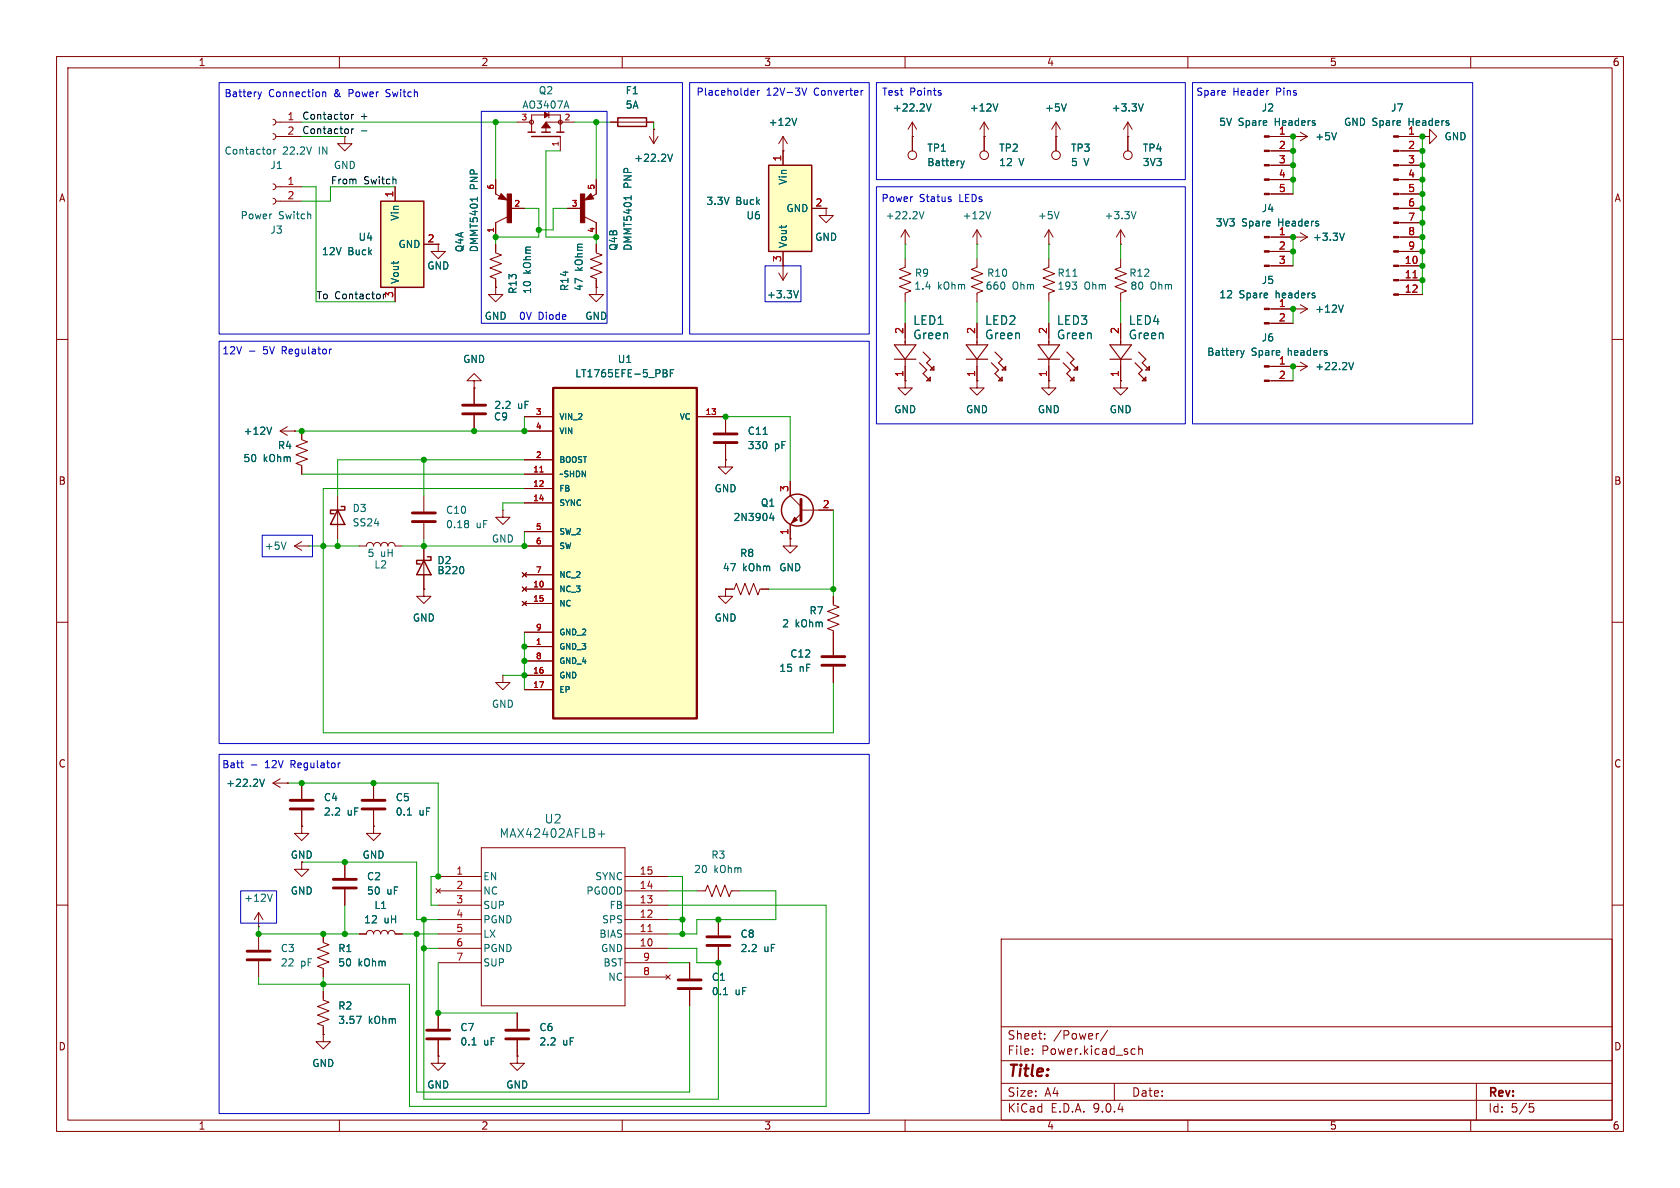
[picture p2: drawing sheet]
<svg xmlns="http://www.w3.org/2000/svg" width="297mm" height="210mm" viewBox="0 0 297 210" stroke-linecap="round" stroke-linejoin="round" font-family="sans-serif">
<g fill="none" stroke="#840000" stroke-width=".18">
<path d="M10 10h277v190h-277zM12 12h273v186h-273zM60 10v2M110 10v2M160 10v2M210 10v2M260 10v2M48.3 32.5l.3 .2 .2 .3-.2 .4-.3 .1M48.3 35.1l.3 .1 .2 .4-.2 .3-.3 .2M48.8 33h4.5M48.8 35.6h4.5M228.6 54.6h.1"/>
<path d="M228.6 54.6h2.5M229.9 53.8l1.2 .8M231.1 54.6l-1.2 .8M10 60h2M128.3 73.7v2.8M128.3 78.5v2.8M285 60h2M59.7 87.6v7.7M74.9 87.6v2.8M74.9 92.5v2.8M88.9 90.2v1.2h1.3l-1.3 1.3-1.3-1.3h1.3M88.9 90.2h.1"/>
<path d="M128.3 81.3v1.3h1.2l-1.2 1.2-1.3-1.2h1.3M128.3 81.3h.1M139.7 85.1v2.5l1.9 1.9M141.6 90.2h5.7M141.6 90.8l-1.9 1.9v2.6M10 110h2M285 110h2M10 160h2M77.5 179.1v2.8M91.4 179.1v2.8M121.9 170.2v2.8M121.9 175v2.8"/>
<path d="M127 162.6v2.8M127 167.4v2.8M177 166h108v32h-108zM285 160h2M60 198v2M77.5 186.7v1.3h1.2l-1.2 1.2-1.3-1.2h1.3M77.5 186.7h.1M77.5 183.9v2.8M91.4 186.7v1.3h1.3l-1.3 1.2-1.2-1.2h1.2M91.4 186.7h.1M91.4 183.9v2.8M110 198v2"/>
<path d="M160 198v2M177 194.5h108M177 191.5h108M177 187.5h108M177 181.5h108M182.5 186.3v.1M182.5 185.5v.1M184.7 183.6v.1M184.7 182.8v.1M194.2 182.7l-.2 .1M195.8 182.1l-1.3 2M197 191.5v3"/>
<path d="M200.2 185.4l.5 .1M200.7 186.3l-.5 .1M201.3 185.5l.2-.1 .4 .1 .1 .9M201.3 184.9v1.5M210 198v2M260 198v2M261 191.5v6.5M270.4 195.1h.7M270.5 195.7h.4l.3 .3-.2 .5-.5 .1"/>
</g>
<g fill="none" stroke="#840000" stroke-width=".51">
<path d="M126.2 78.2h4.1M126.2 76.7h4.1M72.9 92.2h4.1M72.9 90.7h4.1M141.6 88.3v3.8M119.9 174.8h4.1M119.9 173.2h4.1M125 167.1h4M125 165.6h4M75.4 183.6h4.1M75.4 182.1h4.1M89.4 183.6h4.1"/>
<path d="M89.4 182.1h4.1"/>
</g>
<g fill="none" stroke="#840000" stroke-width=".25">
<path d="M59.7 90.2l1.3 2.5h-2.6zM60.3 89.5h.7v.7h-2.6v.6h.7"/>
<circle cx="141" cy="90.2" r="2.82"/>
</g>
<path d="M237.5 53.9l-.4 1.3M134.9 76.8h.7M82.7 92.1l.1 .2-.1 .2M82.7 92.6l.1 .2-.1 .4M136.4 90.7l-.3 .9h.8M136.7 91.2v.8M127.9 175.8h.7M83.4 184.7h.8" fill="none" stroke="#006464" stroke-width=".18"/>
<path d="M140.5 91.4l.5 .5-1 .6z" fill="#840000" stroke="#840000" stroke-width=".18"/>
<path d="M97.8 68.6h25.4v58.4h-25.4z" fill="#ffffc2"/>
<path d="M97.8 68.6h25.4v58.4h-25.4z" fill="none" stroke="#840000" stroke-width=".41"/>
<g fill="none" stroke="#840000" stroke-width=".18">
<path d="M48.3 21.1l.3 .1 .2 .4-.2 .3-.3 .2M48.3 23.6l.3 .2 .2 .3-.2 .4-.3 .1M48.8 21.6h4.5M48.8 24.1h4.5M61 24.1v1.3h1.2l-1.2 1.3-1.3-1.3h1.3M87.6 31.8v2.5l.8 .4M88.6 34.2l1.1 1.2-1.6-.2zM89.7 38.4l-2.1 1v2.5M90.2 36.8h2.5M224.4 54.6h4.2M224.4 57.2h4.2M228.6 41.9h.1"/>
<path d="M228.6 41.9h2.5M229.9 41.1l1.2 .8M231.1 41.9l-1.2 .8M49.5 76.2h2.6M49.5 76.2l1.3 .8M50.8 75.4l-1.3 .8M52.1 76.2h.1M53.3 76.2v1.5l1.1 .4-2.1 .8 2.1 .7-2.1 .8 2.1 .8-2.1 .7 1 .4v1.5M83.8 67.3h1.3l-1.3-1.3-1.3 1.3h1.3v1.3M83.8 68.6h.1M83.8 68.6v2.8M83.8 73.4v2.8"/>
<path d="M92.7 73.7h5.1M92.7 76.2h5.1M123.2 73.7h5.1M224.4 64.8h6.7M224.4 67.3h4.2M228.6 64.8h.1M229.9 64l1.2 .8M231.1 64.8l-1.2 .7M52.1 96.5h2.5M52.1 96.5l1.2 .8M53.3 95.8l-1.2 .7M54.6 96.5h.1"/>
<path d="M63.5 96.5h1.3a.64 .64 0 0 1 .6-.6 .64 .64 0 0 1 .6 .6 .64 .64 0 0 1 .7-.6 .64 .64 0 0 1 .6 .6 .64 .64 0 0 1 .6-.6 .64 .64 0 0 1 .7 .6 .64 .64 0 0 1 .6-.6 .64 .64 0 0 1 .6 .6h1.3M74.9 96.5v7.6M92.7 81.3h5.1M92.7 83.8h5.1M92.7 86.4h5.1M92.7 88.9h5.1M92.7 94h5.1M92.7 96.5h5.1M139.7 95.3v1.2h1.3l-1.3 1.3-1.3-1.3h1.3M139.7 95.3h.1M74.9 104.1v1.3h1.3l-1.3 1.3-1.2-1.3h1.2M74.9 104.1h.1"/>
<path d="M88.9 119.4v1.3h1.3l-1.3 1.2-1.3-1.2h1.3M88.9 119.4h.1M92.3 101.2l.8 .8M92.3 103.8l.8 .7M92.3 106.3l.8 .8M92.7 101.6h5.1M92.7 104.1h5.1M92.7 106.7h5.1M92.7 111.8h5.1M92.7 114.3h5.1M92.7 116.8h5.1M92.7 119.4h5.1"/>
<path d="M93.1 101.2l-.8 .8M93.1 103.8l-.8 .7M93.1 106.3l-.8 .8M128.3 104.1v1.3h1.2l-1.2 1.3-1.3-1.3h1.3M128.3 104.1h.1M128.3 104.1h1.5l.4-1 .7 2.1 .8-2.1 .8 2.1 .7-2.1 .8 2.1 .4-1.1h1.5M147.3 105.4v1.5l1 .4-2 .8 2 .7-2 .8 2 .8-2 .7 1 .4v4.3M147.3 117.9v2.8M48.3 138.4l1.2 .8M48.3 138.4h2.5M49.5 137.7l-1.2 .7M50.8 138.4h.1"/>
<path d="M53.3 138.4v2.8M66 138.4v2.8M92.7 121.9h5.1M53.3 146.1v1.2h1.3l-1.3 1.3-1.2-1.3h1.2M53.3 146.1h.1M53.3 152.4v1.3h1.3l-1.3 1.2-1.2-1.2h1.2M53.3 143.3v2.8M61 152.4v2.8M61 157.2v2.8M66 146.1v1.2h1.3l-1.3 1.3-1.2-1.3h1.2M66 146.1h.1M66 143.3v2.8"/>
<path d="M77.1 157.1l.8 .8M77.5 157.5h7.6M77.5 154.9h7.6M77.9 157.1l-.8 .8M85.1 149.9h25.4v27.9h-25.4zM110.5 157.5h7.6M110.5 154.9h7.6M123.2 157.5h1.5l.4-1 .8 2 .7-2 .8 2 .7-2 .8 2 .4-1h1.5M45.7 163.8h.1M45.7 161.3l-.7 1.3M45.7 161.3l.8 1.3M45.7 161.3v2.5"/>
<path d="M45.7 165.1v2.8M45.7 169.9v2.8M57.1 165.1v1.5l1.1 .4-2.1 .8 2.1 .7-2.1 .8 2.1 .8-2.1 .7 1 .4v1.5M57.1 175.3v1.5l1.1 .4-2.1 .7 2.1 .8-2.1 .8 2.1 .7-2.1 .8 1 .4v1.5M63.5 165.1h1.3a.64 .64 0 0 1 .6-.6 .64 .64 0 0 1 .6 .6 .64 .64 0 0 1 .7-.6 .64 .64 0 0 1 .6 .6 .64 .64 0 0 1 .6-.6 .64 .64 0 0 1 .7 .6 .64 .64 0 0 1 .6-.6 .64 .64 0 0 1 .6 .6h1.3M77.5 165.1h7.6M77.5 160h7.6M77.5 162.6h7.6M77.5 167.6h7.6M77.5 170.2h7.6M110.5 165.1h7.6M110.5 160h7.6"/>
<path d="M110.5 162.6h7.6M110.5 167.6h7.6M110.5 170.2h7.6M110.5 172.7h7.6M117.7 172.3l.8 .8M118.5 172.3l-.8 .8M57.1 182.9v1.3h1.3l-1.3 1.2-1.2-1.2h1.2M57.1 182.9h.1"/>
</g>
<path d="M95.4 83.4h.6M114.5 164.7h.8" fill="none" stroke="#a90000" stroke-width=".18"/>
<g fill="none" stroke="#006464" stroke-width=".18">
<path d="M48.4 26.4v.8M48.8 26.4l-.4 .2M84.4 34.9v.7M237.7 41.2l-.5 1.3M48 75.5l-.4 1.3M117.2 65.3l.6 .2 .1 .2-.2 .3M117.2 66h.5M117.7 66l.3 .2-.1 .3-.7 .1M118.5 66h.4M119.1 65.3h-.6v1.3M219.3 62l.3 .8M219.6 62.8l-.1 .4"/>
<path d="M220 62l-.4 .8M238.4 64.1l.5 1.2 .4-1.2M50.6 95.8l-.5 1.3M81.9 100.3l.1 .3-.1 .7M45.9 137.7l.4 1.3 .5-1.3M48.1 158.1l-.4 1.2M72 144.1h.7M105.8 147.4h1.1M106.4 146.9v1.1M63 179.6h.9l-.6 1.3"/>
</g>
<g fill="#840000" stroke="#840000" stroke-width=".18">
<path d="M223.5 64.6h.9v.3h-.9z"/>
<path d="M223.5 67.2h.9v.2h-.9z"/>
<path d="M223.5 54.5h.9v.2h-.9z"/>
<path d="M223.5 57h.9v.3h-.9z"/>
<path d="M89.7 34.3h.7v5.1h-.7z"/>
</g>
<path d="M81.8 71.6h4.1M81.8 73.2h4.1M145.3 117.6h4.1M145.3 116.1h4.1M51.3 143h4.1M51.3 141.5h4.1M58.9 157h4.1M58.9 155.4h4.1M64 143h4.1M64 141.5h4.1M43.7 169.7h4.1M43.7 168.1h4.1" fill="none" stroke="#840000" stroke-width=".51"/>
<path d="M88.6 34.9h.4l-.4-.2-.2 .4 1 .1-.8-.8-.3 .7M74.9 99.1l1.3 2.5h-2.5zM75.6 98.4h.6v.7h-2.5v.6h.6" fill="none" stroke="#840000" stroke-width=".25"/>
<path d="M67.3 35.6h7.6v15.2h-7.6z" fill="#ffffc2"/>
<path d="M67.3 35.6h7.6v15.2h-7.6zM93.3 23.4h1.3M94 24.1h5.1M95.8 23.4h1.5M98.4 23.4h1.3M104.4 34.9h-.4l.4-.2 .2 .4-1 .1 .8-.8 .4 .7M109.2 20.8h5.1v1.6h-5.1z" fill="none" stroke="#840000" stroke-width=".25"/>
<g fill="none" stroke="#840000" stroke-width=".18">
<path d="M97 19.8v1M69.8 33v2.6M91.4 21.6h2.6M94 23.4v-3.1h5.1v3.1M99.1 24.1v2.6M100.3 36.8h2.6M101.6 21.6h-5.1v1.8M103.4 38.4l2 1v2.5M104.4 34.2l.6 1-1.6 .2zM105.4 31.8v2.5l-.7 .4M107.9 21.6h7.7M114.8 24.1l.8 1.3"/>
<path d="M115.6 22.9h.1M115.6 22.9v2.5M116.3 24.1l-.7 1.3M69.8 50.8v2.5M74.9 43.2h2.6M77.5 43.2v1.3h1.2l-1.2 1.2-1.3-1.2h1.3M77.5 43.2h.1M87.6 50.8v1.3h1.3l-1.3 1.2-1.2-1.2h1.2M87.6 50.8h.1M87.6 43.2v1.5l1 .4-2 .7 2 .8-2 .8 2 .7-2 .8 1 .4v1.5M105.4 50.8v1.3h1.3l-1.3 1.2-1.3-1.2h1.3M105.4 50.8h.1"/>
<path d="M105.4 43.2v1.5l1 .4-2 .7 2 .8-2 .8 2 .7-2 .8 1 .4v1.5"/>
<circle cx="94" cy="21.6" r=".36"/>
<circle cx="99.1" cy="21.6" r=".36"/>
</g>
<g fill="#840000" stroke="#840000" stroke-width=".18">
<path d="M96.5 21.6l.8 1h-1.5z"/>
<path d="M96.3 19.8l.7 .5-.7 .5z"/>
<path d="M102.6 34.3h.8v5.1h-.8z"/>
</g>
<path d="M100.1 17.9l.5 1.2M111.6 34.6v.7M118 27.2l.5 1.3 .4-1.3" fill="none" stroke="#006464" stroke-width=".18"/>
<path d="M135.9 29.2h7.6v15.3h-7.6z" fill="#ffffc2"/>
<path d="M135.9 29.2h7.6v15.3h-7.6z" fill="none" stroke="#840000" stroke-width=".25"/>
<g fill="none" stroke="#840000" stroke-width=".18">
<path d="M69.8 33v2.6M87.6 31.8v2.5M87.6 39.4v2.5M90.2 36.8h2.5M100.3 36.8h2.6M105.4 31.8v2.5M105.4 39.4v2.5M107.9 21.6h1.3M114.3 21.6h1.3M115.6 22.9h.1M138.4 26.7h.1M138.4 24.1v5.1"/>
<path d="M138.4 24.1l-.7 1.3M138.4 24.1l.8 1.3M143.5 36.8h2.5M146 36.8v1.3h1.3l-1.3 1.3-1.2-1.3h1.2M146 36.8h.1M161.3 24.1h.1M161.3 21.6v5.1M161.3 21.6l-.8 1.3M161.3 21.6l.8 1.3M174 24.1h.1M174 21.6v5.1M174 21.6l-.8 1.3"/>
<path d="M174 21.6l.8 1.3M186.7 24.1h.1M186.7 21.6v5.1M186.7 21.6l-.8 1.3M186.7 21.6l.8 1.3M199.4 24.1h.1M199.4 21.6v5.1M199.4 21.6l-.8 1.3M199.4 21.6l.8 1.3M224.4 24.1h6.7M224.4 26.7h4.2M224.4 29.2h4.2"/>
<path d="M224.4 31.8h4.2M224.4 34.3h4.2M228.6 24.1h.1M229.9 23.4l1.2 .7M231.1 24.1l-1.2 .8M247.2 36.8h4.3M247.2 24.1h4.3M247.2 26.7h4.3M247.2 29.2h4.3M247.2 31.8h4.3M247.2 34.3h4.3M247.2 39.4h4.3"/>
<path d="M251.5 24.1h1.2v-1.2l1.3 1.2-1.3 1.3v-1.3M251.5 24.1h.1M69.8 50.8v2.5M74.9 43.2h2.6M77.5 43.2h.1M87.6 50.8h.1M87.6 43.2v1.3M87.6 49.5v1.3M105.4 50.8h.1M105.4 43.2v1.3M105.4 49.5v1.3M137.7 48.3l.7 1.2"/>
<path d="M138.4 47h.1M138.4 44.5v5M139.2 48.3l-.8 1.2M160 45.7v1.5l-1 .4 2 .8-2 .7 2 .8-2 .8 2 .7-1 .4v1.5M160 43.2h.1M160 40.6v2.6M160 57.2v2.5M160 40.6l-.7 1.3M160 40.6l.8 1.3M172.7 43.2h.1M172.7 45.7v1.5l-1 .4 2 .8-2 .7 2 .8-2 .8 2 .7-1 .4v1.5M172.7 40.6l-.7 1.3"/>
<path d="M172.7 40.6l.8 1.3M172.7 40.6v2.6M172.7 57.2v2.5M185.4 43.2h.1M185.4 45.7v1.5l-1 .4 2 .8-2 .7 2 .8-2 .8 2 .7-1 .4v1.5M185.4 40.6l-.7 1.3M185.4 40.6l.8 1.3M185.4 40.6v2.6M185.4 57.2v2.5M198.1 43.2h.1M198.1 45.7v1.5l-1 .4 2 .8-2 .7 2 .8-2 .8 2 .7-1 .4v1.5M198.1 40.6l-.7 1.3"/>
<path d="M198.1 40.6l.8 1.3M198.1 40.6v2.6M198.1 57.2v2.5M224.4 41.9h4.2M224.4 44.5h4.2M224.4 47h4.2M224.8 54.6h3.8M224.8 57.2h3.8M228.6 54.6h.1M228.6 41.9h.1M247.2 41.9h4.3M247.2 44.5h4.3"/>
<path d="M247.2 47h4.3M247.2 49.5h4.3M247.2 52.1h4.3M52.1 76.2h.1M53.3 76.2v1.3M83.8 68.6h.1M83.8 68.6v2.8M83.8 73.4v2.8M92.7 73.7h5.1M92.7 76.2h5.1M123.2 73.7h5.1v2.8M128.3 78.5v2.8"/>
<path d="M160 67.3v1.3h1.3l-1.3 1.3-1.3-1.3h1.3M160 67.3h.1M160 64.8v2.5M172.7 67.3v1.3h1.3l-1.3 1.3-1.3-1.3h1.3M172.7 67.3h.1M172.7 64.8v2.5M185.4 67.3v1.3h1.3l-1.3 1.3-1.3-1.3h1.3M185.4 67.3h.1M185.4 64.8v2.5M198.1 67.3v1.3h1.3l-1.3 1.3-1.3-1.3h1.3M198.1 67.3h.1M198.1 64.8v2.5"/>
<path d="M224.8 64.8h3.8M224.8 67.3h3.8M228.6 64.8h.1M53.3 82.6v1.2M74.9 96.5v2.6M92.7 81.3h5.1M92.7 83.8h5.1M92.7 86.4h5.1M92.7 88.9h5.1M92.7 94h5.1M92.7 96.5h5.1M128.3 81.3h.1"/>
<path d="M139.7 95.3h.1M139.7 85.1v2.5M139.7 92.7v2.6M144.8 90.2h2.5M74.9 104.1h.1M74.9 101.6v2.5M92.3 101.2l.8 .8M92.3 103.8l.8 .7M92.3 106.3l.8 .8M92.7 101.6h5.1M92.7 104.1h5.1M92.7 106.7h5.1"/>
<path d="M92.7 111.8h5.1M92.7 114.3h5.1M92.7 116.8h5.1M92.7 119.4h5.1M93.1 101.2l-.8 .8M93.1 103.8l-.8 .7M93.1 106.3l-.8 .8M128.3 104.1h.1M128.3 104.1h1.2M134.6 104.1h1.3M147.3 105.4v1.3M147.3 111.8v4"/>
<path d="M147.3 117.9v2.8M50.8 138.4h.1M53.3 138.4v2.8M66 138.4v2.8M92.7 121.9h5.1M53.3 146.1h.1M53.3 143.3v2.8M61 152.4v2.8M61 157.2v2.8M66 146.1h.1M66 143.3v2.8M57.1 165.1v1.3"/>
<path d="M57.1 171.5v1.2M57.1 175.3v1.2M63.5 165.1h1.3M69.8 165.1h1.3M77.5 179.1v2.8M91.4 179.1v2.8M121.9 170.2v2.8M121.9 175v2.8M127 162.6v2.8M127 167.4v2.8M57.1 182.9h.1M57.1 181.6v1.3"/>
<path d="M77.5 186.7h.1M77.5 183.9v2.8M91.4 186.7h.1M91.4 183.9v2.8"/>
<circle cx="161.3" cy="27.4" r=".76"/>
<circle cx="174" cy="27.4" r=".76"/>
<circle cx="186.7" cy="27.4" r=".76"/>
<circle cx="199.4" cy="27.4" r=".76"/>
</g>
<g fill="none" stroke="#006464" stroke-width=".18">
<path d="M163.8 18.4l.4 1.2 .4-1.2M176.4 18.4l-.4 1.2M188.5 18.4l-.4 1.2M202.1 18.4l-.4 1.2M84.4 34.9v.7M111.6 34.6v.7M118 27.2l.5 1.3 .4-1.3M140.8 20.9l-.4 1.3M162.5 37.4l.4 1.3 .4-1.3M169.9 28.4l.3 .9M170.2 29.3l-.2 .3M170.5 28.4l-.3 .9"/>
<path d="M175.1 37.4l-.4 1.3M187.2 37.4l-.4 1.3M200.8 37.4l-.4 1.3M236.3 23.4l-.5 1.3M141.2 51.4l-.5 1.2M189.7 48.8h.7M237.5 53.9l-.4 1.3M237.7 41.2l-.5 1.3M48 75.5l-.4 1.3M117.2 65.3l.6 .2 .1 .2-.2 .3M117.2 66h.5M117.7 66l.3 .2-.1 .3-.7 .1"/>
<path d="M118.5 66h.4M119.1 65.3h-.6v1.3M134.9 76.8h.7M219.3 62l.3 .8M219.6 62.8l-.1 .4M220 62l-.4 .8M238.4 64.1l.5 1.2 .4-1.2M136.4 90.7l-.3 .9h.8M136.7 91.2v.8M81.9 100.3l.1 .3-.1 .7M45.9 137.7l.4 1.3 .5-1.3M72 144.1h.7"/>
<path d="M63 179.6h.9l-.6 1.3M127.9 175.8h.7M83.4 184.7h.8"/>
</g>
<g fill="none" stroke="#840000" stroke-width=".2">
<path d="M160 59.7v1.3M172.7 59.7v1.3M185.4 59.7v1.3M198.1 59.7v1.3M158.1 61h3.8l-1.9 2.5zM158.1 63.5h3.8M160 63.5v1.3M162.6 64.1l1.2 1.3-.6 .6 1.3 1.3M163.2 62.2l1.3 1.3-.7 .6 1.3 1.3M163.8 67.3l.7-.6v.6zM164.5 65.4l.6-.6v.6zM170.8 61h3.8l-1.9 2.5z"/>
<path d="M170.8 63.5h3.8M172.7 63.5v1.3M175.3 64.1l1.2 1.3-.6 .6 1.3 1.3M175.9 62.2l1.3 1.3-.7 .6 1.3 1.3M176.5 67.3l.7-.6v.6zM177.2 65.4l.6-.6v.6zM183.5 61h3.8l-1.9 2.5zM183.5 63.5h3.8M185.4 63.5v1.3M188 64.1l1.2 1.3-.6 .6 1.3 1.3M188.6 62.2l1.3 1.3-.7 .6 1.3 1.3M189.2 67.3l.7-.6v.6z"/>
<path d="M189.9 65.4l.6-.6v.6zM196.2 61h3.8l-1.9 2.5zM196.2 63.5h3.8M198.1 63.5v1.3M200.7 64.1l1.2 1.3-.6 .6 1.3 1.3M201.3 62.2l1.3 1.3-.7 .6 1.3 1.3M201.9 67.3l.7-.6v.6zM202.6 65.4l.6-.6v.6z"/>
</g>
<g fill="#840000" stroke="#840000" stroke-width=".18">
<path d="M223.5 24h.9v.3h-.9z"/>
<path d="M223.5 26.5h.9v.3h-.9z"/>
<path d="M223.5 29.1h.9v.2h-.9z"/>
<path d="M223.5 31.6h.9v.3h-.9z"/>
<path d="M223.5 34.2h.9v.2h-.9z"/>
<path d="M223.5 41.8h.9v.2h-.9z"/>
<path d="M223.5 44.3h.9v.3h-.9z"/>
<path d="M223.5 46.9h.9v.2h-.9z"/>
<path d="M246.4 24h.8v.3h-.8z"/>
<path d="M246.4 26.5h.8v.3h-.8z"/>
<path d="M246.4 29.1h.8v.2h-.8z"/>
<path d="M246.4 31.6h.8v.3h-.8z"/>
<path d="M246.4 34.2h.8v.2h-.8z"/>
<path d="M246.4 36.7h.8v.3h-.8z"/>
<path d="M246.4 39.2h.8v.3h-.8z"/>
<path d="M246.4 41.8h.8v.2h-.8z"/>
<path d="M246.4 44.3h.8v.3h-.8z"/>
<path d="M246.4 46.9h.8v.2h-.8z"/>
<path d="M246.4 49.4h.8v.3h-.8z"/>
<path d="M246.4 51.9h.8v.3h-.8z"/>
</g>
<path d="M249.8 49.1h.7M95.4 83.4h.6" fill="none" stroke="#a90000" stroke-width=".18"/>
<path d="M62.1 20.2v.9M62.1 22.8v.8M62.5 20.2l-.4 .3M62.5 22.8l-.4 .2M63.9 23.1h1" fill="none" stroke="#0f0f0f" stroke-width=".18"/>
<g fill="none" stroke="#009600" stroke-width=".18">
<path d="M53.3 24.1h7.7M53.3 33h2.6v20.3h13.9M53.3 21.6h38.1M69.8 33h-11.4v2.6h-5.1M87.6 21.6v10.2M92.7 36.8h2.5v5.1h-7.6v1.3M99.1 26.7h-2.6v15.2h8.9v1.3M100.3 36.8h-2.5v3.8h-2.6M101.6 21.6h6.3M105.4 21.6v10.2M115.6 21.6v1.3M228.6 24.1v10.2"/>
<path d="M251.5 24.1v28M160 43.2v2.5M160 53.3v3.9M172.7 43.2v2.5M172.7 53.3v3.9M185.4 43.2v2.5M185.4 53.3v3.9M198.1 43.2v2.5M198.1 53.3v3.9M228.6 41.9v5.1M228.6 54.6v2.6M92.7 73.7v2.5h-40.6"/>
<path d="M128.3 73.7h11.4v11.4M228.6 64.8v2.5M53.3 83.8h39.4M54.6 96.5h8.9M59.7 95.3v1.2M74.9 81.3v6.3M74.9 95.3v1.2M92.7 86.4h-35.6v43.1h90.2v-8.8M92.7 94v2.5h-21.6M92.7 81.3h-33v6.3M92.7 88.9h-3.8v1.3M147.3 90.2v15.2"/>
<path d="M88.9 119.4h3.8M92.7 111.8v10.1M135.9 104.1h11.4M50.8 138.4h26.7v16.5h-1.3v5.1h1.3M53.3 152.4h20.4v10.2h3.8M118.1 154.9h2.5v10.2M118.1 157.5h5.1M130.8 157.5h6.4v5.1h-14v2.5h-5.1M45.7 163.8v1.3h17.8M57.1 172.7v2.6M61 160v5.1M71.1 165.1h6.4"/>
<path d="M73.7 165.1v27.9h48.2v-15.2M74.9 167.6h2.6M74.9 162.6v31.7h52.1v-24.1h-3.8v-2.6h-5.1M77.5 170.2v8.9h13.9M118.1 160h27.9v35.6h-73.6v-21.6h-26.7v-1.3M118.1 162.6h2.5M118.1 170.2h3.8"/>
</g>
<g fill="none" stroke="#0000c2" stroke-width=".18">
<path d="M38.7 14.6h81.9v44.5h-81.9zM45.6 16.2l.3 .9M45.9 17.1l-.2 .4M46.2 16.2l-.3 .9M57 16.2v.9M57 16.4l.2-.2 .3 .1 .1 .8M85.1 19.7h22.2v37.5h-22.2zM121.9 14.6h31.8v44.5h-31.8zM132.9 16l.4 .1 .1 .2-.6 .1M133.3 16.8h-.4M133.9 16v.8M134.3 16l-.4 .2"/>
<path d="M141.8 15.6l.4 1.2 .4-1.2M152.6 16l-.3 .1M154.9 14.6h54.6v17.2h-54.6zM166.2 16.4l.2 .2-.2 .2M166.2 16l.1 .1M210.8 14.6h49.5v60.3h-49.5zM154.9 33h54.6v41.9h-54.6zM168 35.2l.2 .2-.2 .2M168 34.8h.1M135.3 47h6.3v6.3h-6.3zM38.7 60.3h115v71.1h-115zM44.1 62.1h1"/>
<path d="M58.6 61.7l-.2 .1M46.4 94.6h8.8v3.8h-8.8zM38.7 133.4h115v63.5h-115zM42.6 134.9h.4M42.8 135.7h.2M44.4 135.2h1M60.2 134.9h-.3M42.5 157.5h6.4v5.7h-6.4z"/>
</g>
<g fill="#009600" stroke="#009600" stroke-width=".18">
<circle cx="147.3" cy="104.1" r=".46"/>
<circle cx="128.3" cy="73.7" r=".46"/>
<circle cx="92.7" cy="114.3" r=".46"/>
<circle cx="66" cy="138.4" r=".46"/>
<circle cx="53.3" cy="138.4" r=".46"/>
<circle cx="61" cy="152.4" r=".46"/>
<circle cx="57.1" cy="165.1" r=".46"/>
<circle cx="45.7" cy="165.1" r=".46"/>
<circle cx="127" cy="162.6" r=".46"/>
<circle cx="120.6" cy="162.6" r=".46"/>
<circle cx="120.6" cy="165.1" r=".46"/>
<circle cx="127" cy="170.2" r=".46"/>
<circle cx="57.1" cy="174" r=".46"/>
<circle cx="61" cy="165.1" r=".46"/>
<circle cx="77.5" cy="154.9" r=".46"/>
<circle cx="74.9" cy="167.6" r=".46"/>
<circle cx="77.5" cy="179.1" r=".46"/>
<circle cx="74.9" cy="162.6" r=".46"/>
<circle cx="73.7" cy="165.1" r=".46"/>
<circle cx="83.8" cy="76.2" r=".46"/>
<circle cx="57.1" cy="96.5" r=".46"/>
<circle cx="59.7" cy="96.5" r=".46"/>
<circle cx="92.7" cy="76.2" r=".46"/>
<circle cx="53.3" cy="76.2" r=".46"/>
<circle cx="92.7" cy="116.8" r=".46"/>
<circle cx="92.7" cy="119.4" r=".46"/>
<circle cx="74.9" cy="96.5" r=".46"/>
<circle cx="92.7" cy="96.5" r=".46"/>
<circle cx="74.9" cy="81.3" r=".46"/>
<circle cx="95.2" cy="40.6" r=".46"/>
<circle cx="105.4" cy="21.6" r=".46"/>
<circle cx="105.4" cy="41.9" r=".46"/>
<circle cx="87.6" cy="41.9" r=".46"/>
<circle cx="87.6" cy="21.6" r=".46"/>
<circle cx="251.5" cy="41.9" r=".46"/>
<circle cx="251.5" cy="47" r=".46"/>
<circle cx="251.5" cy="36.8" r=".46"/>
<circle cx="251.5" cy="31.8" r=".46"/>
<circle cx="251.5" cy="29.2" r=".46"/>
<circle cx="251.5" cy="34.3" r=".46"/>
<circle cx="251.5" cy="44.5" r=".46"/>
<circle cx="251.5" cy="39.4" r=".46"/>
<circle cx="228.6" cy="54.6" r=".46"/>
<circle cx="228.6" cy="41.9" r=".46"/>
<circle cx="228.6" cy="44.5" r=".46"/>
<circle cx="251.5" cy="49.5" r=".46"/>
<circle cx="251.5" cy="26.7" r=".46"/>
<circle cx="251.5" cy="24.1" r=".46"/>
<circle cx="228.6" cy="29.2" r=".46"/>
<circle cx="228.6" cy="64.8" r=".46"/>
<circle cx="228.6" cy="24.1" r=".46"/>
<circle cx="228.6" cy="26.7" r=".46"/>
<circle cx="228.6" cy="31.8" r=".46"/>
</g>
<text font-size="2.8" fill="#840000" x="178" y="190.9">Title:</text>
<g font-size="2.1" fill="#006464">
<text x="161.3" y="57.6">LED1</text>
<text x="174" y="57.6">LED2</text>
<text x="186.7" y="57.6">LED3</text>
<text x="199.4" y="57.6">LED4</text>
<text x="161.3" y="60.2">Green</text>
<text x="174" y="60.2">Green</text>
<text x="186.7" y="60.2">Green</text>
<text x="199.4" y="60.2">Green</text>
<text x="88.2" y="148.3">MAX42402AFLB+</text>
<text x="96.2" y="145.8">U2</text>
</g>
<g font-size="2.1" fill="#840000">
<text x="178" y="184">Sheet:</text>
<text x="186.2" y="184">/Power/</text>
<text x="178" y="186.7">File:</text>
<text x="184.1" y="186.7">Power.kicad_sch</text>
<text x="178" y="196.9">KiCad</text>
<text x="178" y="194.1">Size:</text>
<text x="184.7" y="194.1">A4</text>
<text x="185.7" y="196.9">E.D.A.</text>
<text x="193.3" y="196.9">9.0.4</text>
<text x="200" y="194.1">Date:</text>
<text x="263" y="194.3">Rev:</text>
<text x="263" y="196.9">Id:</text>
<text x="267.1" y="196.9">5/5</text>
</g>
<g font-size="1.8" fill="#840000">
<text x="35" y="11.9">1</text>
<text x="85" y="11.9">2</text>
<text x="135" y="11.9">3</text>
<text x="185" y="11.9">4</text>
<text x="235" y="11.9">5</text>
<text x="285" y="11.9">6</text>
<text x="10.3" y="35.9">A</text>
<text x="285.3" y="35.9">A</text>
<text x="10.3" y="85.9">B</text>
<text x="285.3" y="85.9">B</text>
<text x="10.3" y="135.9">C</text>
<text x="285.3" y="135.9">C</text>
<text x="51.3" y="152">GND</text>
<text x="10.3" y="185.9">D</text>
<text x="285.3" y="185.9">D</text>
<text x="35" y="199.9">1</text>
<text x="85" y="199.9">2</text>
<text x="135" y="199.9">3</text>
<text x="185" y="199.9">4</text>
<text x="235" y="199.9">5</text>
<text x="285" y="199.9">6</text>
</g>
<g font-size="1.8" fill="#0000c2">
<text x="39.6" y="17.4">Battery</text>
<text x="47.5" y="17.4">Connection</text>
<text x="59.2" y="17.4">&amp;</text>
<text x="61.9" y="17.4">Power</text>
<text x="68.7" y="17.4">Switch</text>
<text x="123" y="17.1">Placeholder</text>
<text x="135.5" y="17.1">12V-3V</text>
<text x="144" y="17.1">Converter</text>
<text x="155.8" y="17.1">Test</text>
<text x="160.8" y="17.1">Points</text>
<text x="211.4" y="17.1">Spare</text>
<text x="217.9" y="17.1">Header</text>
<text x="225.7" y="17.1">Pins</text>
<text x="155.7" y="35.9">Power</text>
<text x="162.5" y="35.9">Status</text>
<text x="169.7" y="35.9">LEDs</text>
<text x="91.6" y="56.7">0V</text>
<text x="95.1" y="56.7">Diode</text>
<text x="39.2" y="62.8">12V</text>
<text x="46.6" y="62.8">5V</text>
<text x="50.1" y="62.8">Regulator</text>
<text x="39.2" y="136">Batt</text>
<text x="47" y="136">12V</text>
<text x="51.7" y="136">Regulator</text>
</g>
<g font-size="1.8" fill="#006464">
<text x="95.1" y="16.9">Q2</text>
<text x="110.5" y="16.9">F1</text>
<text x="92.2" y="19.4">AO3407A</text>
<text x="110.5" y="19.4">5A</text>
<text x="135.8" y="22.5">+12V</text>
<text x="157.7" y="19.9">+22.2V</text>
<text x="171.3" y="19.9">+12V</text>
<text x="184.7" y="19.9">+5V</text>
<text x="196.4" y="19.9">+3.3V</text>
<text x="215.4" y="22.5">5V</text>
<text x="218.9" y="22.5">Spare</text>
<text x="223" y="19.9">J2</text>
<text x="225.5" y="22.5">Headers</text>
<text x="237.5" y="22.5">GND Spare</text>
<text x="245.8" y="19.9">J7</text>
<text x="249.1" y="22.5">Headers</text>
<text x="39.6" y="27.5">Contactor</text>
<text x="50" y="27.5">22.2V</text>
<text x="56.5" y="27.5">IN</text>
<text x="112" y="28.8">+22.2V</text>
<text x="163.8" y="27">TP1</text>
<text x="163.8" y="29.6">Battery</text>
<text x="176.5" y="27">TP2</text>
<text x="176.5" y="29.6">12</text>
<text x="180.1" y="29.6">V</text>
<text x="189.2" y="27">TP3</text>
<text x="189.2" y="29.6">5</text>
<text x="191.6" y="29.6">V</text>
<text x="201.9" y="27">TP4</text>
<text x="201.9" y="29.6">3V3</text>
<text x="232.4" y="25">+5V</text>
<text x="255.3" y="25">GND</text>
<text x="47.7" y="30.1">J1</text>
<text x="58.9" y="30.1">GND</text>
<text x="84.7" y="33.5" transform="rotate(-90 84.7 33.5)">PNP</text>
<text x="111.9" y="33.3" transform="rotate(-90 111.9 33.3)">PNP</text>
<text x="139.3" y="32.8" transform="rotate(-90 139.3 32.8)">Vin</text>
<text x="42.4" y="39">Power</text>
<text x="47.7" y="41.5">J3</text>
<text x="49.2" y="39">Switch</text>
<text x="70.7" y="39.1" transform="rotate(-90 70.7 39.1)">Vin</text>
<text x="124.8" y="36.4">3.3V</text>
<text x="130.1" y="36.4">Buck</text>
<text x="131.9" y="39">U6</text>
<text x="138.9" y="37.7">GND</text>
<text x="156.5" y="39">+22.2V</text>
<text x="170.1" y="39">+12V</text>
<text x="183.4" y="39">+5V</text>
<text x="195.2" y="39">+3.3V</text>
<text x="214.8" y="40.2">3V3</text>
<text x="219.5" y="40.2">Spare</text>
<text x="223" y="37.7">J4</text>
<text x="226.1" y="40.2">Headers</text>
<text x="56.8" y="45.3">12V</text>
<text x="61.5" y="45.3">Buck</text>
<text x="63.3" y="42.8">U4</text>
<text x="70.3" y="44">GND</text>
<text x="75.4" y="47.9">GND</text>
<text x="82.1" y="44.7" transform="rotate(-90 82.1 44.7)">Q4A</text>
<text x="84.7" y="44.7" transform="rotate(-90 84.7 44.7)">DMMT5401</text>
<text x="103.2" y="48" transform="rotate(-90 103.2 48)">kOhm</text>
<text x="109.3" y="44.4" transform="rotate(-90 109.3 44.4)">Q4B</text>
<text x="111.9" y="44.4" transform="rotate(-90 111.9 44.4)">DMMT5401</text>
<text x="139.3" y="43.9" transform="rotate(-90 139.3 43.9)">Vout</text>
<text x="144" y="42.8">GND</text>
<text x="232" y="42.8">+3.3V</text>
<text x="70.7" y="50.3" transform="rotate(-90 70.7 50.3)">Vout</text>
<text x="91.5" y="52.1" transform="rotate(-90 91.5 52.1)">R13</text>
<text x="94.1" y="52.1" transform="rotate(-90 94.1 52.1)">10</text>
<text x="94.1" y="48.5" transform="rotate(-90 94.1 48.5)">kOhm</text>
<text x="100.7" y="51.6" transform="rotate(-90 100.7 51.6)">R14</text>
<text x="103.2" y="51.6" transform="rotate(-90 103.2 51.6)">47</text>
<text x="135.5" y="52.9">+3.3V</text>
<text x="161.5" y="51.4">1.4</text>
<text x="161.6" y="49.1">R9</text>
<text x="165.7" y="51.4">kOhm</text>
<text x="174.2" y="51.4">660</text>
<text x="174.4" y="49.1">R10</text>
<text x="179" y="51.4">Ohm</text>
<text x="186.9" y="49.1">R11</text>
<text x="186.9" y="51.4">193</text>
<text x="191.7" y="51.4">Ohm</text>
<text x="199.6" y="49.1">R12</text>
<text x="199.7" y="51.4">80</text>
<text x="203.3" y="51.4">Ohm</text>
<text x="215.5" y="52.9">12</text>
<text x="219.1" y="52.9">Spare</text>
<text x="223" y="50.4">J5</text>
<text x="225.6" y="52.9">headers</text>
<text x="85.6" y="56.7">GND</text>
<text x="103.4" y="56.7">GND</text>
<text x="232.4" y="55.5">+12V</text>
<text x="81.8" y="64.4">GND</text>
<text x="109.1" y="64.4">U1</text>
<text x="213.3" y="63.1">Battery</text>
<text x="221.2" y="63.1">Spare</text>
<text x="223" y="60.6">J6</text>
<text x="227.8" y="63.1">headers</text>
<text x="232.4" y="65.6">+22.2V</text>
<text x="101.6" y="66.9">LT1765EFE-5_PBF</text>
<text x="43" y="77.1">+12V</text>
<text x="87.2" y="74.5">C9</text>
<text x="87.3" y="72.5">2.2</text>
<text x="91.5" y="72.5">uF</text>
<text x="132.1" y="77.1">C11</text>
<text x="158" y="73.3">GND</text>
<text x="170.7" y="73.3">GND</text>
<text x="183.4" y="73.3">GND</text>
<text x="196.1" y="73.3">GND</text>
<text x="42.9" y="81.9">50</text>
<text x="46.5" y="81.9">kOhm</text>
<text x="49" y="79.6">R4</text>
<text x="132.1" y="79.6">330</text>
<text x="136.9" y="79.6">pF</text>
<text x="126.2" y="87.2">GND</text>
<text x="134.4" y="89.8">Q1</text>
<text x="62.2" y="90.7">D3</text>
<text x="62.2" y="93.3">SS24</text>
<text x="78.7" y="93.6">0.18</text>
<text x="78.7" y="91">C10</text>
<text x="84.2" y="93.6">uF</text>
<text x="129.6" y="92.3">2N3904</text>
<text x="46.7" y="97.4">+5V</text>
<text x="64.9" y="98.7">5</text>
<text x="66.1" y="100.7">L2</text>
<text x="67.3" y="98.7">uH</text>
<text x="77.2" y="99.9">D2</text>
<text x="77.2" y="101.7">B220</text>
<text x="86.9" y="96.1">GND</text>
<text x="127.7" y="101.2">47</text>
<text x="130.7" y="98.7">R8</text>
<text x="131.3" y="101.2">kOhm</text>
<text x="137.7" y="101.2">GND</text>
<text x="72.9" y="110.1">GND</text>
<text x="126.2" y="110.1">GND</text>
<text x="138.2" y="111.1">2</text>
<text x="140.6" y="111.1">kOhm</text>
<text x="143" y="108.8">R7</text>
<text x="137.7" y="119">15</text>
<text x="139.6" y="116.4">C12</text>
<text x="141.3" y="119">nF</text>
<text x="86.9" y="125.3">GND</text>
<text x="39.9" y="139.3">+22.2V</text>
<text x="57.2" y="141.8">C4</text>
<text x="69.9" y="141.8">C5</text>
<text x="57.2" y="144.4">2.2</text>
<text x="61.4" y="144.4">uF</text>
<text x="69.9" y="144.4">0.1</text>
<text x="74.1" y="144.4">uF</text>
<text x="64" y="152">GND</text>
<text x="64.8" y="155.8">C2</text>
<text x="85.3" y="155.8">EN</text>
<text x="105.1" y="155.8">SYNC</text>
<text x="122.6" y="154.5">20</text>
<text x="125.7" y="152">R3</text>
<text x="126.2" y="154.5">kOhm</text>
<text x="43.1" y="159.6">+12V</text>
<text x="51.3" y="158.3">GND</text>
<text x="64.8" y="158.3">50</text>
<text x="66.1" y="160.9">L1</text>
<text x="68.4" y="158.3">uF</text>
<text x="85.3" y="158.3">NC</text>
<text x="85.3" y="160.9">SUP</text>
<text x="103.6" y="158.3">PGOOD</text>
<text x="107.7" y="160.9">FB</text>
<text x="64.3" y="163.4">12</text>
<text x="67.9" y="163.4">uH</text>
<text x="85.3" y="163.4">PGND</text>
<text x="85.3" y="166">LX</text>
<text x="105.9" y="166">BIAS</text>
<text x="106.3" y="163.4">SPS</text>
<text x="130.8" y="166">C8</text>
<text x="49.5" y="168.5">C3</text>
<text x="49.5" y="171">22</text>
<text x="53.1" y="171">pF</text>
<text x="59.7" y="168.5">R1</text>
<text x="59.7" y="171">50</text>
<text x="63.3" y="171">kOhm</text>
<text x="85.3" y="168.5">PGND</text>
<text x="85.3" y="171">SUP</text>
<text x="106.2" y="168.5">GND</text>
<text x="106.6" y="171">BST</text>
<text x="107.4" y="173.6">NC</text>
<text x="125.7" y="173.6">C1</text>
<text x="130.8" y="168.5">2.2</text>
<text x="135" y="168.5">uF</text>
<text x="59.7" y="178.7">R2</text>
<text x="125.7" y="176.1">0.1</text>
<text x="129.9" y="176.1">uF</text>
<text x="59.7" y="181.2">3.57</text>
<text x="65.1" y="181.2">kOhm</text>
<text x="81.3" y="182.5">C7</text>
<text x="81.3" y="185">0.1</text>
<text x="85.5" y="185">uF</text>
<text x="95.3" y="182.5">C6</text>
<text x="95.3" y="185">2.2</text>
<text x="99.5" y="185">uF</text>
<text x="55.1" y="188.8">GND</text>
<text x="75.4" y="192.6">GND</text>
<text x="89.4" y="192.6">GND</text>
</g>
<g font-size="1.8" fill="#a90000">
<text x="50.7" y="21.3">1</text>
<text x="50.7" y="23.9">2</text>
<text x="226" y="23.9">1</text>
<text x="248.8" y="23.9">1</text>
<text x="138.2" y="28.6" transform="rotate(-90 138.2 28.6)">1</text>
<text x="226" y="26.4">2</text>
<text x="226" y="29">3</text>
<text x="248.8" y="26.4">2</text>
<text x="248.8" y="29">3</text>
<text x="50.7" y="32.8">1</text>
<text x="50.7" y="35.3">2</text>
<text x="69.6" y="35" transform="rotate(-90 69.6 35)">1</text>
<text x="226" y="31.5">4</text>
<text x="226" y="34">5</text>
<text x="248.8" y="31.5">4</text>
<text x="248.8" y="34">5</text>
<text x="144.1" y="36.6">2</text>
<text x="226" y="41.7">1</text>
<text x="248.8" y="36.6">6</text>
<text x="248.8" y="39.1">7</text>
<text x="248.8" y="41.7">8</text>
<text x="75.5" y="42.9">2</text>
<text x="138.2" y="46.4" transform="rotate(-90 138.2 46.4)">3</text>
<text x="226" y="44.2">2</text>
<text x="226" y="46.7">3</text>
<text x="248.2" y="46.7">10</text>
<text x="248.8" y="44.2">9</text>
<text x="69.6" y="52.8" transform="rotate(-90 69.6 52.8)">3</text>
<text x="248.2" y="49.3">11</text>
<text x="248.2" y="51.8">12</text>
<text x="159.8" y="59.1" transform="rotate(-90 159.8 59.1)">2</text>
<text x="172.5" y="59.1" transform="rotate(-90 172.5 59.1)">2</text>
<text x="185.2" y="59.1" transform="rotate(-90 185.2 59.1)">2</text>
<text x="197.9" y="59.1" transform="rotate(-90 197.9 59.1)">2</text>
<text x="226" y="54.4">1</text>
<text x="226" y="56.9">2</text>
<text x="226" y="64.5">1</text>
<text x="159.8" y="66.7" transform="rotate(-90 159.8 66.7)">1</text>
<text x="172.5" y="66.7" transform="rotate(-90 172.5 66.7)">1</text>
<text x="185.2" y="66.7" transform="rotate(-90 185.2 66.7)">1</text>
<text x="197.9" y="66.7" transform="rotate(-90 197.9 66.7)">1</text>
<text x="226" y="67.1">2</text>
<text x="139.4" y="87.1" transform="rotate(-90 139.4 87.1)">3</text>
<text x="145.3" y="89.9">2</text>
<text x="139.4" y="94.7" transform="rotate(-90 139.4 94.7)">1</text>
<text x="80.6" y="154.7">1</text>
<text x="113" y="154.7">15</text>
<text x="80.6" y="157.2">2</text>
<text x="80.6" y="159.8">3</text>
<text x="113" y="157.2">14</text>
<text x="113" y="159.8">13</text>
<text x="80.6" y="162.3">4</text>
<text x="80.6" y="164.8">5</text>
<text x="80.6" y="167.4">6</text>
<text x="113" y="162.3">12</text>
<text x="113" y="164.8">11</text>
<text x="113" y="167.4">10</text>
<text x="80.6" y="169.9">7</text>
<text x="113.6" y="169.9">9</text>
<text x="113.6" y="172.5">8</text>
</g>
<g font-size="1.8" fill="#0f0f0f">
<text x="53.3" y="21.2">Contactor</text>
<text x="53.3" y="23.8">Contactor</text>
<text x="63.7" y="21.2">+</text>
<text x="58.4" y="32.7">From</text>
<text x="64.3" y="32.7">Switch</text>
<text x="55.9" y="53">To Contactor</text>
</g>
<g font-size="1.4" fill="#a90000">
<text x="92.1" y="21.3">3</text>
<text x="99.7" y="21.3">2</text>
<text x="98.8" y="26" transform="rotate(-90 98.8 26)">1</text>
<text x="87.4" y="33.6" transform="rotate(-90 87.4 33.6)">6</text>
<text x="105.2" y="33.6" transform="rotate(-90 105.2 33.6)">5</text>
<text x="87.4" y="41.3" transform="rotate(-90 87.4 41.3)">1</text>
<text x="90.8" y="36.6">2</text>
<text x="101" y="36.6">3</text>
<text x="105.2" y="41.3" transform="rotate(-90 105.2 41.3)">4</text>
<text x="94.6" y="73.4">3</text>
<text x="94.6" y="75.9">4</text>
<text x="124.6" y="73.4">13</text>
<text x="94.2" y="83.6">11</text>
<text x="94.6" y="81">2</text>
<text x="94.2" y="86.1">12</text>
<text x="94.2" y="88.6">14</text>
<text x="94.6" y="93.7">5</text>
<text x="94.6" y="96.3">6</text>
<text x="94.6" y="101.3">7</text>
<text x="94.2" y="103.9">10</text>
<text x="94.2" y="106.4">15</text>
<text x="94.6" y="111.5">9</text>
<text x="94.2" y="119.1">16</text>
<text x="94.6" y="114">1</text>
<text x="94.6" y="116.6">8</text>
<text x="94.2" y="121.7">17</text>
</g>
<g font-size="1.4" fill="#006464">
<text x="98.8" y="74.4">VIN_2</text>
<text x="98.8" y="76.9">VIN</text>
<text x="120" y="74.4">VC</text>
<text x="98.8" y="82">BOOST</text>
<text x="98.8" y="84.6">~SHDN</text>
<text x="98.8" y="87.1">FB</text>
<text x="98.8" y="89.6">SYNC</text>
<text x="98.8" y="94.7">SW_2</text>
<text x="98.8" y="97.3">SW</text>
<text x="98.8" y="102.3">NC_2</text>
<text x="98.8" y="104.9">NC_3</text>
<text x="98.8" y="107.4">NC</text>
<text x="98.8" y="112.5">GND_2</text>
<text x="98.8" y="115">GND_3</text>
<text x="98.8" y="117.6">GND_4</text>
<text x="98.8" y="120.1">GND</text>
<text x="98.8" y="122.7">EP</text>
</g>
</svg>
